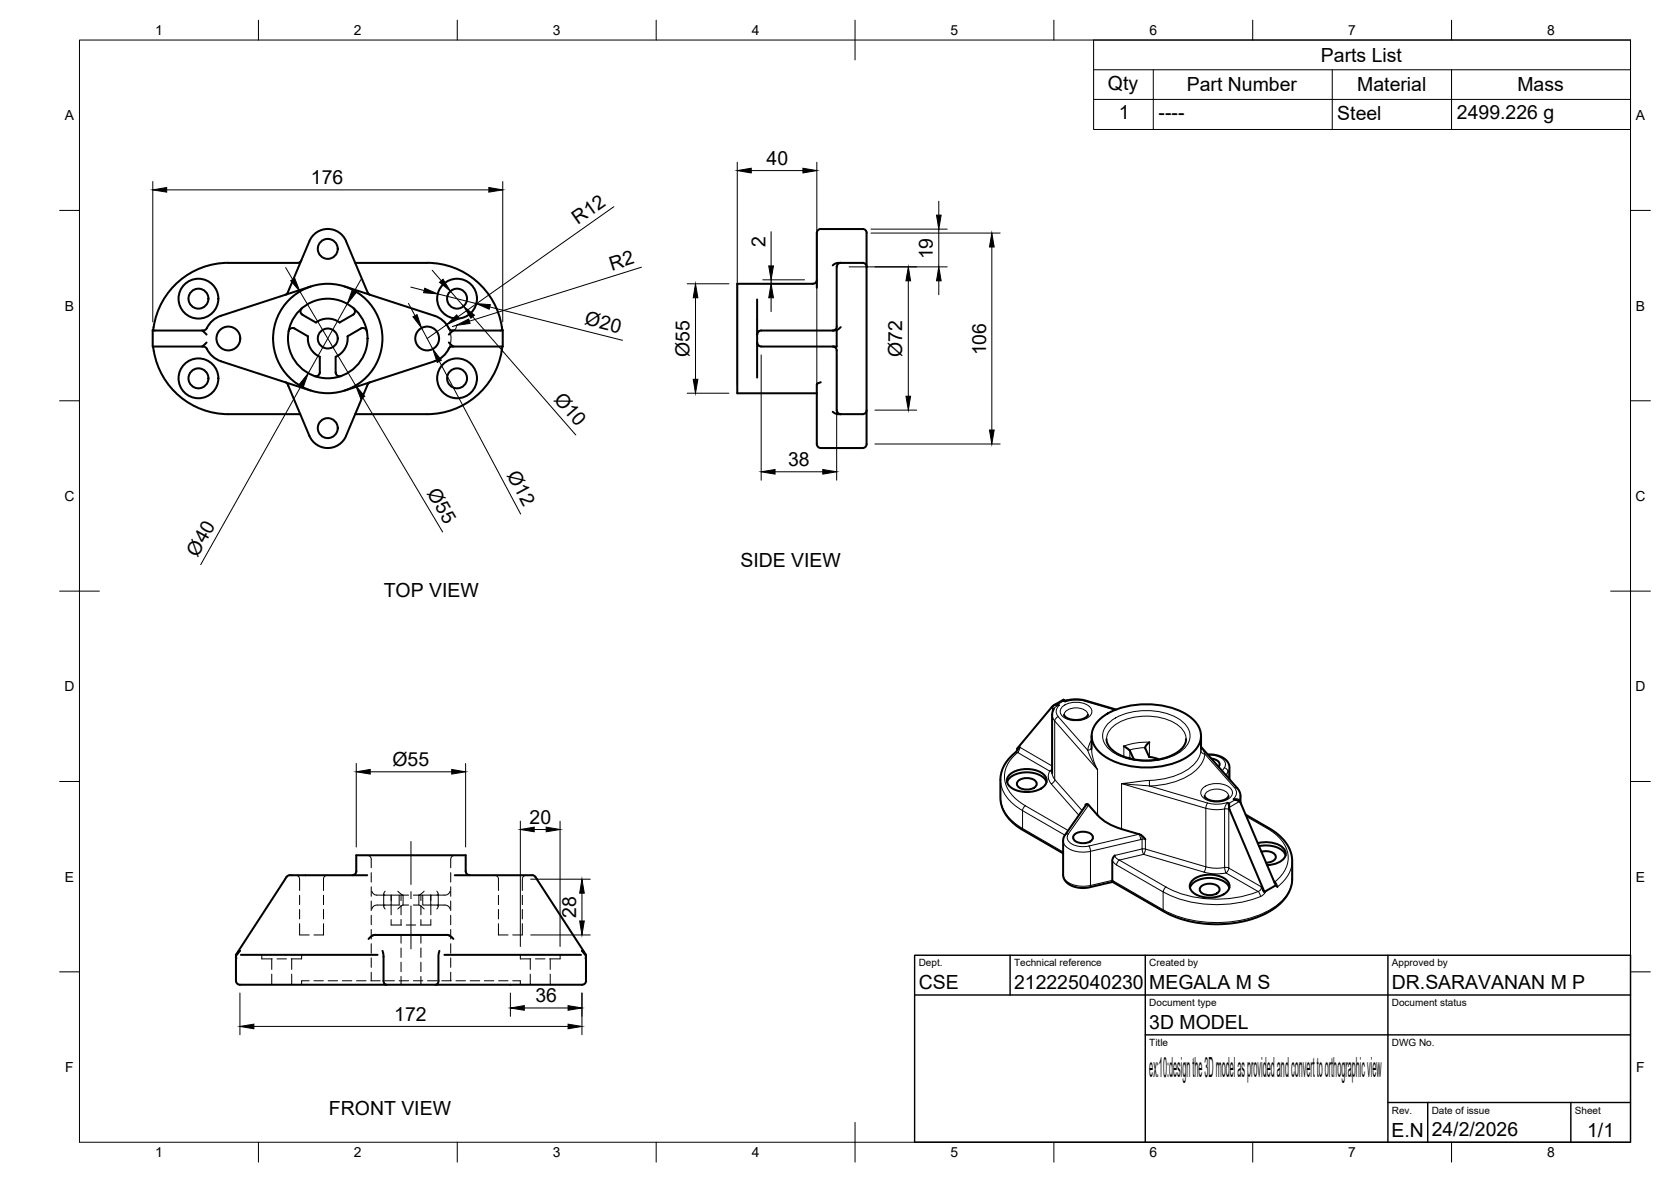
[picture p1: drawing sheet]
<svg xmlns="http://www.w3.org/2000/svg" width="420mm" height="297mm" viewBox="0 0 420 297" stroke-linecap="round" stroke-linejoin="round" font-family="sans-serif">
<!-- layer: Visible -->
<g fill="none" stroke="#000" stroke-width=".51">
<path d="M206.4 57.6h10.5M206.4 57.5a1.4 1.4 0 0 0-1 1.7v13.1M216.9 57.5a1.01 1.01 0 0 1 1 1M217.9 58.6v53M75.8 65.5l-.4 .4-.6 .2h-17.4a19 19 0 0 0-18.8 16.1M75.9 77.5l-.4 .7 .3 .7M77.8 60.6l-5.4 12.9-.6 .6M77.8 60.6a5 5 0 0 1 4.6-3.1 5 5 0 0 1 4.6 3.1l5.5 12.9 .6 .6M78.1 72l-22.5 7.4a6.3 6.3 0 0 0-3.8 3.3l-.7 .4-12.7-.1M88.9 77.5l.4 .7-.3 .7M89 78.9l-3.6 2.2a4.9 4.9 0 0 0-6-.1l-3.6-2.1M89.3 66.1l18.1-.1a19.5 19.5 0 0 1 18.9 17l-12.6 .1-.5-.2a7.5 7.5 0 0 0-3.9-3.5l-22.6-7.4"/>
<path d="M190.4 75.3v19.6M204.4 71.3h-19v27.5h20M205.4 70.3a1.01 1.01 0 0 1-1 1M211.4 66a1.42 1.42 0 0 0-1 1.7v14.4M216.9 66.1h-6.3l-1.2 .6M216.9 66a1.01 1.01 0 0 1 1 1.1M38.4 83v4.1h12.7l.5 .1a7.5 7.5 0 0 0 4 3.6l22.5 7.4M38.5 87.1l.1 .5a19.1 19.1 0 0 0 18.8 16.5h18.1M38.6 82.2l-.2 .8M50.8 83.1l1.1 1M51.1 86.9l-.3 .2M51.9 86.1l-.8 .8"/>
<path d="M71.8 96l.6 .6 5.4 12.9M73.8 82.5l-.8 .1-.4 .7M73.8 82.4l3.6 2.1M77.4 84.5a5 5 0 0 0 3 5.2v4.1l-.5 .7h-.8M84.4 93.8l.5 .7h.8M87.4 84.5a5 5 0 0 1-3 5.2l.1 4.1M91 82.5l.8 .1 .4 .7M91 82.4l-3.6 2.1M93.1 96l-.6 .6-5.5 12.9a5 5 0 0 1-4.6 3.1 5 5 0 0 1-4.6-3.1M112.9 86.1l.8 .8M113.7 86.9l.4 .2M114.1 83.1l-1.2 1"/>
<path d="M126.3 87.1l-.1 .5a19 19 0 0 1-18.8 16.5h-18.1M126.4 83v4.1h-12.7l-.5 .1a7.5 7.5 0 0 1-3.9 3.6l-22.6 7.4M206.4 96.1l-1 .5v14a1.9 1.9 0 0 0 .6 1.9l10.9 .1M209.4 87.1l.7 .3 .3 .5v13.7a2.41 2.41 0 0 0 .6 2.4l.4 .1M210.4 83v4.1h-19l-.7-.4-.3-.6M210.4 82.1a1.01 1.01 0 0 1-1 1M211.4 82.2l-1 .8-.7 .1h-18.3l-.7 .3-.3 .7M209.4 103.5l.9 .5 1.1 .1M211.4 104.1h5.5M217.9 103.1a1.01 1.01 0 0 1-1 1M217.9 111.6a1.01 1.01 0 0 1-1 1M265 177.2l2.4-1.4 .7 .3 2.7-.4 1.9 .3 7.9 2.3"/>
<path d="M265 178.1l-.5 1.4v14.8M266 177l-1 .2-.6 .5-8.7 10.5 .2 .1 .5-.5M267.4 175.8v.4M267.5 179.6l.3 .5 .7 .4 1.9 .4 2-.3 .8-.4 .4-.6M253.2 196.6a4.9 4.9 0 0 1 5-2.5 4.9 4.9 0 0 1 4.9 2.5M254 194.6a7.1 7.1 0 0 1 8.8 .5 2.1 2.1 0 0 1-1.1 3.1 7.5 7.5 0 0 1-7.7-.5 1.94 1.94 0 0 1 0-3.1zM255.9 188.3l-2.9 3.2-.8 1.4-.4 1.3-.3 1.4v5.2l.2 1.1 .5 1.6 1.5 2.3 1.9 1.7 11.7 6.9M256 196.3a3.4 3.4 0 0 1 4.6 .3 1.57 1.57 0 0 1-1.8 1.8 3 3 0 0 1-3-1.1v-.7zM274.5 184.9v3.3M276.4 180.9a18.7 18.7 0 0 1 14.8-3.7 14.6 14.6 0 0 1 9.6 4.5 5.2 5.2 0 0 1-.7 7.3 18.7 18.7 0 0 1-14.9 3.7 14.6 14.6 0 0 1-9.5-4.6 5.2 5.2 0 0 1 .7-7.2zM278.2 185.7l.1 .8 .6 1.1 .7 .8 1.3 1 3.3 1.3 3.5 .4 4-.3 3.4-1.2 1.2-.7 1.2-1.2 .5-.9 .2-1.1M282.6 187.5l1.5 1.1 1 2.2"/>
<path d="M283.6 190.5l.4 .1M288.9 190.1l.1 .1M289 190.2l2.3 .6M289 186.5l-.7 .7-.4 .6 1.1 2.5M302 187.7l9.1 10.4a2.98 2.98 0 0 1 .8 1.9v1.7M302 184.9v3.3M303.7 189.6h1.4l1.4 .3 1.2 .6 .8 .7 .6 1.4v3.2M304.6 190.6a1.74 1.74 0 0 1 2 1.8l-.2 .3M72.9 219.9h19.4M72.9 219.9l-.9 .5-12.7 19.6h.3l.8-1M88.6 219.9a.97 .97 0 0 0 1-1v-4h27.5v4a1.01 1.01 0 0 0 1 1M114.3 219.9h19.5"/>
<path d="M133.8 219.9l.5 .2 .3 .3 12.7 19.6h-.2l-.8-1M270.1 209.7a3.4 3.4 0 0 1 4.6 .4 1.57 1.57 0 0 1-1.7 1.8 3 3 0 0 1-3.1-1.1v-.7zM272.9 202.2l.5-.1 .3 .2M273.1 202.3l-5.5 7.8-.2 .6v9.9l.5 .8 1 .9 1.4 .6 1.4 .2 2.2-.1 5.9-1.4M273.7 202.3a18.7 18.7 0 0 0 3.9 4l2 1.1 2.4 .9M280.3 215l-.6 1.1v5.1M282 208.4l4.6 1.3 1.4 1.2M302.9 200l.7 .8 1.9 .5 2.1-.2 1.1-.6 .2-.5M309.1 201.9l.1 1.7 8.7 20.5-.7-1.2M310.5 201l.9 .2 .6 .7M311.3 201.2l.2 .1M312 201.9l8.8 20.6-2.9 1.6"/>
<path d="M313.2 204.7l7.1 4.2 1.6 1.3 1.5 1.7 1.1 2 .4 1.9-.1 6.3a11.6 11.6 0 0 1-7.3 7.8l-4.1 1.5-4.7 .7-5.4 .1-4.3-.7-2.5-.7-2.8-1.2-14-8M316.3 211.9a7.1 7.1 0 0 1 6.4 1.3 2.14 2.14 0 0 1-1.1 3.5l-1.4 .5-1.6 .2M316.6 212.6a6.4 6.4 0 0 1 6.5 1.9l.1 .4M317.2 214a3.1 3.1 0 0 1 3.6 1.2 1.71 1.71 0 0 1-1.9 1.5l-.6 .1M59.3 240v6.5a1.59 1.59 0 0 0 2.1 1h35.7M60.6 240h34.3M94.4 235h17.9M94.4 234.9a2.41 2.41 0 0 0-1.7 1.1M96.2 239l.2 1.2v6.3a.89 .89 0 0 0 .7 1M110.5 239l-.3 1.2v6.3a.85 .85 0 0 1-.6 1M111.7 240h34.4M112.3 234.9a2.43 2.43 0 0 1 1.7 1.1"/>
<path d="M147.3 240l.1 6.5a1.4 1.4 0 0 1-1.7 1h-36.1M279.7 221.2l.1 .4M299.2 223.1a4.9 4.9 0 0 1 5-2.5 4.9 4.9 0 0 1 4.9 2.5M300 221.1a7.1 7.1 0 0 1 8.8 .5 2.1 2.1 0 0 1-1.1 3.1 7.5 7.5 0 0 1-7.7-.4 1.94 1.94 0 0 1 0-3.2zM302 222.8a3.4 3.4 0 0 1 4.6 .3 1.57 1.57 0 0 1-1.8 1.8 3 3 0 0 1-3.1-1v-.8zM320.8 222.5l.4 .4M97.1 247.5h12.5"/>
<circle cx="49.9" cy="75.1" r="5"/>
<circle cx="49.9" cy="75.1" r="2.51"/>
<circle cx="82.4" cy="62.5" r="2.51"/>
<circle cx="114.9" cy="75.1" r="5"/>
<circle cx="114.9" cy="75.1" r="2.51"/>
<circle cx="49.9" cy="95.1" r="5"/>
<circle cx="49.9" cy="95.1" r="2.51"/>
<circle cx="57.4" cy="85.1" r="3"/>
<circle cx="82.4" cy="85.1" r="10"/>
<circle cx="82.4" cy="85.1" r="2.51"/>
<circle cx="82.4" cy="85.1" r="13.7"/>
<circle cx="107.4" cy="85.1" r="3"/>
<circle cx="114.9" cy="95.1" r="5"/>
<circle cx="114.9" cy="95.1" r="2.51"/>
<circle cx="82.4" cy="107.6" r="2.51"/>
</g>
<!-- layer: Visible Narrow -->
<g fill="none" stroke="#000" stroke-width=".25">
<path d="M264.4 177.7l.6 .5M264.6 179.6l.1 .8 .5 .8M265 178.1l.5-.5 .9-.4h-.9l-.7 .4-.1 1.2M267.2 177.6a5.5 5.5 0 0 1 7.1 .4 1.95 1.95 0 0 1-1.5 2.7 5.5 5.5 0 0 1-6-1.2 1.52 1.52 0 0 1 .4-1.9zM267.5 175.9l.1 .1a.25 .25 0 0 0 .2 .4 .25 .25 0 0 0 .3-.3l.2-.1M267.6 179.6a2.98 2.98 0 0 1 3.6-1.7 2.29 2.29 0 0 1 2.4 1.7M272.8 176.2l7.5 2.2M273.1 176.1l-.3 .1-1.4-.3h-1.5l-2.1 .5-.4-.2-1.4 .8 .4 .2a1.91 1.91 0 0 0-.3 2.9M251.6 196a9.5 9.5 0 0 0 5.5 7.7M255.3 189.1h.6a7.1 7.1 0 0 0-2.6 8.9 10.8 10.8 0 0 0 4.5 4.5M264 193.8a2.56 2.56 0 0 0 .3 3.2 1.02 1.02 0 0 0 .9-.8 1.02 1.02 0 0 0-.5-1.1l-.1-.8M264.3 197l7 7.9"/>
<path d="M264.5 192.5l-8.1-4.7-.5 1.3 8 4.7M264.6 193.7l-.6 .1M264.6 193.1l-.6 .7M265.2 181.2l10.8 12.2v11.5M265.2 181.2v14.7l6.9 7.8M266.1 180.1l7.4 8.4M266.1 180.1a1.25 1.25 0 0 0-.9 1.1M274.5 188.2l.5 2.9 1 2.3-1.5-2.5-1-2.4M274.5 187.9a.94 .94 0 0 1-1 .6M274.5 185.9l-.7 1.3-.3 1.3M278.2 185.7a5.4 5.4 0 0 1 3.9-4.5 15.4 15.4 0 0 1 14.1 1 4.7 4.7 0 0 1 2 3.5M278.7 181.8a15.2 15.2 0 0 1 12.7-3 9.9 9.9 0 0 1 7.5 4.5 4.3 4.3 0 0 1-1.9 5.5 16.5 16.5 0 0 1-17.5 0 4.3 4.3 0 0 1-.8-7z"/>
<path d="M282.6 190.1v-2.6a15.9 15.9 0 0 1 6.4-1v3.7M284.1 188.7v1.9M287.9 187.9l-2.3 .2-1.6 .4M289 196.1l.1 1.4M289 196.1l-7 .8 7.1 .6M289.1 197.5l15.2 4.5 2.3 .1 2.1-.5 .4 .3 1.4-.9-.4-.2a1.91 1.91 0 0 0 .3-2.9l.7 .2M302 188.6a8.2 8.2 0 0 1-5.8 6.1 20.6 20.6 0 0 1-7.2 1.4M302 188.6a.96 .96 0 0 0 1 .9M302 187.7l1 1.8M302 188.2v.4M302.5 198a5.5 5.5 0 0 1 7.2 .5 1.95 1.95 0 0 1-1.6 2.7 5.5 5.5 0 0 1-6-1.2 1.52 1.52 0 0 1 .4-2zM303 189.5a8.8 8.8 0 0 1-6.2 6.4 22.1 22.1 0 0 1-7.7 1.6"/>
<path d="M303 189.5l7.4 8.4M303.8 189.8a4.1 4.1 0 0 1 4.3 2l-.2 1.1M307.8 192.9l-.5 .8M307.9 192.9a1.19 1.19 0 0 1 .9 1.1M308.8 194l-.6 .8M308.8 194v1.4M309.2 192.9l-.4 1.1M251.6 200.4a9.5 9.5 0 0 0 5.5 7.8M257.1 203.7l.2-.7 .5-.5 10.8 6.2M257.1 208.2l.2 .5M257.1 203.7l10.7 6.2M257.1 208.2l10.2 5.9"/>
<path d="M257.1 203.7v4.5M267.3 219.8a3.6 3.6 0 0 0 3.5 2.8l2 .1 1.4-.2-.1 .5M267.3 211.3a3.6 3.6 0 0 0 3.5 2.7l2 .1 1.4-.2M268.6 209.6l-.8 .2M268.6 209.6a1.84 1.84 0 0 0 1.4 2.7l1.9 .5 1.9-.2M273 202.4l-.1-.2v.4l.8-.3-5.1 7.3M273.4 202.1l-.3 .2M273.8 212.6l.4 1.3M274.2 213.9v8.6l5.5-1.3 12.8 7.4M279.7 216.3l1 1.1M280.7 217.4l11.8 6.7M282 208.4v-11.5l21.2 6.2v14.7l-15.2-4.4v-2.5"/>
<path d="M286.8 211l-12.6 2.9M286.8 211l-.4-1.4-12.6 3M287 209.9l.2 1M287.2 210.9v2.4l-6.9 1.7 .2 .5 1 .6-.5 .6-.2 .7M287.2 210.9l-.4 .1M287.2 210.9h.8M287.2 213.3l.8 .1-.4 1.3zM302.9 200a2.98 2.98 0 0 1 3.7-1.7 2.29 2.29 0 0 1 2.3 1.7M303.6 201.8l-.4 1.3a12 12 0 0 0 5.3 .2l.5 .1M307.9 218l1.1 .1M307.9 218l-2 .2-2.7-.4-.5 1.4M307.9 218l.4 1.4"/>
<path d="M308.3 219.4a11.7 11.7 0 0 1-5.6-.2l-15.2-4.5-6 1.4 11.7 6.8M309 203.4l-.3-1.8-.6 .9-.2 .8v14.7M309 218.2l8.2 4.7-.2 .7-.7 .4-8-4.6M309 203.4v14.8M309 203.4l.2 .2M309 218.1l-.2 .7-.5 .6M311.3 201.2l-1.2-.4h1.2l.3 .5M311.6 201.2l-.1 .1M311.7 201.4l-2.6 1.5M311.9 200l-.3 1.2M313.4 205.2l5.2 3M318.6 208.2a8.9 8.9 0 0 1 5.3 7.5 8 8 0 0 1-3.3 5.9"/>
<path d="M319.2 208.1l-.5 .1M324.9 216.4a8.3 8.3 0 0 1-3.7 6.5M292.5 224.1v4.5M292.5 228.6l.2 .5M292.5 224.1a30.1 30.1 0 0 0 24.4 1.2M293.2 222.9a28.4 28.4 0 0 0 23.1 1.1M293.2 222.9l-.5 .5-.2 .7M316.3 224l.5 .6 .1 .7M318.3 223.9l-.5 .8-.9 .6M320.3 221.4l.3 .2M320.6 221.6l.4 .5 .2 .8M320.6 221.6l-.2 .1"/>
<path d="M324.9 220.9a9.1 9.1 0 0 1-4.7 7.2 29.4 29.4 0 0 1-27.7 .5"/>
</g>
<!-- layer: Hidden -->
<g fill="none" stroke="#000" stroke-width=".25">
<path d="M74.3 219.9a1 1 0 0 1 1 1v2.9M82.3 219.9a.97 .97 0 0 0-1 1v2.9M92.3 214.9a1 1 0 0 1 1 1v2.2M93.3 219.3v2.4M113.3 219.3v2.4M114.3 214.9a1 1 0 0 0-1 1v2.2M124.3 219.9a.97 .97 0 0 1 1 1v2.9M132.3 219.9a1 1 0 0 0-1 1v2.9M59.5 240v1M65.8 240v1h2.7M75.3 232.1v2.9h2.4M75.3 225v2.4"/>
<path d="M75.3 228.5v2.4M75.8 240v1h-2.6M81.3 232.1v2.9h-2.4M81.3 225v2.4M81.3 228.5v2.4M93.3 222.8v2.4M93.3 226.4v2.4M93.3 230v2.4M93.3 233.6v2.4M93.3 237.2v2.4M93.5 224l.5 .7 .6 .2h6.7M96.5 224.7v3"/>
<path d="M96.8 227.4l-.3 .3 .3 .7M96.8 224l-.3 .7 .3 .2M98.3 231.1v1.4h2.6M98.3 224.9v1.4M98.3 227.5v2.4M98.4 224.9v2.5l-4 .1-.6 .4-.3 .5M100 224l1.3 .9M100.4 224.9v2.5h-2M100.8 224.9v1.4M100.8 227.5v2.4M100.8 231.1v1.4M100.8 235v2"/>
<path d="M100.8 238.2v2.4M101.3 224.9h1.4M101.3 227.4l-1.3 1M101.3 227.4h1.4M101.3 224.9v2.5M102.2 232.5h2.3M103.9 224.9h1.5M103.9 227.4h1.5l1.3 1M105.3 224.9v2.5M105.4 224.9h2.9M105.8 224.9v1.4M105.8 227.5v2.4"/>
<path d="M105.8 231.1v1.4M105.8 235v2M105.8 238.2v2.4M106.3 224.9v2.5h2M106.7 224l-1.3 .9M108.3 224.9v2.5l3.9 .1 .7 .4 .3 .5M108.3 231.1v1.4h-2.6M108.3 224.9v1.4M108.3 227.5v2.4M109.8 224l.4 .7-.3 .2M109.9 227.4l.3 .3-.4 .7M110.2 224.7v3"/>
<path d="M113.2 224l-.5 .7-.5 .2h-3.9M113.3 222.8v2.4M113.3 226.4v2.4M113.3 230v2.4M113.3 233.6v2.4M113.3 237.2v2.4M125.3 232.1v2.9h2.4M125.3 225v2.4M125.3 228.5v2.4M130.8 240v1h2.7M131.3 232.1v2.9h-2.4M131.3 225v2.4"/>
<path d="M131.3 228.5v2.4M140.8 240v1h-2.6M147.2 240l-.1 1M68.3 241v2.6M68.3 244.8v2.7M69.6 241h2.4M73.3 241v2.6M73.3 244.8v2.7M77.7 246.5h-1.9v1M78.9 246.5h2.4M82.5 246.5h2.4M86.1 246.5h2.4"/>
<path d="M89.6 246.5h2.4M93.2 246.5h2.4M93.3 240.7v2.4M93.3 244.3v2.2M96.8 246.5h2.4M100.4 246.5h2.3M100.8 241.8v2.4M100.8 245.4v2.1M103.9 246.5h2.4M105.8 241.8v2.4M105.8 245.4v2.1M107.5 246.5h2.4"/>
<path d="M111.1 246.5h2.4M113.3 240.7v2.4M113.3 244.3v2.2M114.6 246.5h2.4M118.2 246.5h2.4M121.8 246.5h2.4M125.4 246.5h2.3M128.9 246.5h1.9v1M133.3 241v2.6M133.3 244.8v2.7M134.6 241h2.4M138.3 241v2.6"/>
<path d="M138.3 244.8v2.7"/>
</g>
<!-- layer: BORDER -->
<g fill="none" stroke="#000" stroke-width=".25">
<path d="M20 10.1h390v276.9h-390zM65 5.1v5M115 5.1v5M165 5.1v5M215 5.1v10M265 5.1v5M315 5.1v5M365 5.1v5M15 52.9h5M410 52.9h5M15 100.7h5M410 100.7h5"/>
<path d="M15 148.6h10M405 148.6h10M15 196.4h5M410 196.4h5M15 244.2h5M410 244.2h5M65 287v5M115 287v5M165 287v5M215 282.1v9.9M265 287v5M315 287v5"/>
<path d="M365 287v5"/>
</g>
<!-- layer: TITLEBLOCK -->
<path d="M230 240.1h180v46.9h-180zM230 250h180M254 240.1v9.9M288 240.1v46.9M349 240.1v46.9M288 260.1h122M349 277.1h61M359 277.1v9.9M395 277.1v9.9" fill="none" stroke="#000" stroke-width=".36"/>
<!-- layer: FD_Dimensions -->
<g fill="none" stroke="#000" stroke-width=".25">
<path d="M38.4 45.6v35.3M41.9 47.7h81M126.4 45.6v35.3M154.4 51.9l-39.2 27.7M185.4 40.8v55.9M188.9 42.9h13M193.9 58.2v8.6M205.4 40.8v55.9M219 57.6h19.2M219 58.6h32.5M236.1 50.6v3.5M236.1 57.6v9.5"/>
<path d="M71.8 67.2l1.8 3M75.4 73.2l14 23.7M87.3 76.4l-9.8 17.4M90.7 70.3l-1.7 3M102.7 76.2l1.7 3.1M103.3 72.1l3.4 .9M108.7 67.9l2.3 2.7M110 73.9l9.8 2.4M113.3 73.2l3.2 3.7M118.9 79.6l25.9 29.7M123.1 77.1l33.4 8.4M161.3 67.1l-43.3 13.6"/>
<path d="M172.8 71.3h10.5M174.9 74.8v20.5M191.8 71.3h10.5M191.8 70.3h10.5M193.9 70.3v1M193.9 74.8v3.5M213.5 67.1h24.7M228.4 70.6v29M236.1 70.6v3.5M249.4 62.1v46M75.8 96.8l-25.3 45.1M91.2 99.9l20.1 33.8"/>
<path d="M106 82.4l2.8 5.3M110.5 90.8l20.4 38.4M110.8 80.1a6 6 0 0 1 2.1 7.3M112.3 81.6l-4.9 3.5M114.7 81.8l-1 .3M114.7 81.8a1.01 1.01 0 0 1-1 1.3M172.8 98.8h10.5M191.4 89.2v31.5M210.4 89.2v31.5M194.9 118.6h12M220 111.6h31.5M220 103.1h10.5"/>
<path d="M89.6 191.9v21M93.1 194h20.5M117.1 191.9v21M130.8 206.4v31.5M134.3 208.5h3M140.8 206.4v31.5M133.4 220.9h15M133.4 235h15M146.3 224.5v6.9M60.3 249.5v10.5M63.8 257.9h79M128.3 249.5v5.9"/>
<path d="M131.8 253.3h11M146.3 249.5v10.5"/>
</g>
<g fill="#000" stroke="#000" stroke-width=".25">
<path d="M38.4 47.7l3.5-.6v1.2zM122.9 47.1l3.5 .6-3.5 .6zM185.4 42.9l3.5-.6v1.2zM201.9 42.3l3.5 .6-3.5 .6zM235.5 54.1h1.1l-.5 3.5zM73.1 70.5l1-.6 1.3 3.3zM88.5 73l1 .6-2.2 2.8zM103.8 79.6l1.1-.5 1.1 3.3zM106.8 72.4l3.2 1.5-3.5-.3zM110.5 70.9l.9-.7 1.9 3zM112.3 81.6l2.5-2.5 .7 1zM116.5 76.9l2.8 2.3-.9 .8z"/>
<path d="M119.8 76.3l3.5 .3-.3 1.1zM174.9 71.3l.6 3.5h-1.2zM193.9 71.3l.6 3.5h-1.2zM193.3 66.8h1.2l-.6 3.5zM228.4 67.1l.6 3.5h-1.2zM236.1 67.1l.5 3.5h-1.1zM249.4 58.6l.6 3.5h-1.2zM77.5 93.8l-1.2 3.3-1-.6zM89.4 96.9l2.3 2.7-1 .6zM108.8 87.7l2.2 2.8-1.1 .6zM114.7 81.8l3.2-1.6 .3 1.1zM174.3 95.3h1.2l-.6 3.5z"/>
<path d="M227.8 99.6h1.2l-.6 3.5zM191.4 118.6l3.5-.6v1.2zM206.9 118l3.5 .6-3.5 .6zM248.8 108.1h1.2l-.6 3.5zM89.6 194l3.5-.6v1.1zM113.6 193.4l3.5 .6-3.5 .5zM130.8 208.5l3.5-.6v1.1zM137.3 207.9l3.5 .6-3.5 .5zM146.3 220.9l.6 3.6h-1.1zM145.8 231.4h1.1l-.6 3.6zM60.3 257.9l3.5-.5v1.1zM128.3 253.3l3.5-.6v1.2z"/>
<path d="M142.8 257.4l3.5 .5-3.5 .6zM142.8 252.7l3.5 .6-3.5 .6z"/>
</g>
<!-- layer: Smart Centers -->
<path d="M103.3 211.5v10.8M103.3 224.1v1.7M103.3 227.6v10.8" fill="none" stroke="#000" stroke-width=".25"/>
<!-- layer: Parts Lists -->
<path d="M275 10.1h135v22.4h-135zM275 17.5h135M290 17.5v15M335 17.5v15M365 17.5v15M275 25h135" fill="none" stroke="#000" stroke-width=".25"/>
<text font-size="7" x="289" y="270.6">ex:10:design the 3D model as provided and convert to orthographic view</text>
<g font-size="4.9">
<text x="332.1" y="15.5">Parts List</text>
<text x="278.6" y="22.5">Qty</text>
<text x="298.4" y="23">Part Number</text>
<text x="341.3" y="23">Material</text>
<text x="381.6" y="23">Mass</text>
<text x="281.3" y="29.9">1</text>
<text x="291.3" y="30">----</text>
<text x="336.3" y="30">Steel</text>
<text x="366.3" y="30">2499.226 g</text>
<text x="192.7" y="41.4">40</text>
<text x="78.2" y="46.3">176</text>
<text x="145.3" y="56.6" transform="rotate(-35 145.3 56.6)">R12</text>
<text x="192.5" y="62.1" transform="rotate(-90 192.5 62.1)">2</text>
<text x="234.6" y="65.2" transform="rotate(-90 234.6 65.2)">19</text>
<text x="153.8" y="68" transform="rotate(-18 153.8 68)">R2</text>
<text x="146.8" y="81.5" transform="rotate(14 146.8 81.5)">Ø20</text>
<text x="173.4" y="89.7" transform="rotate(-90 173.4 89.7)">Ø55</text>
<text x="226.8" y="89.7" transform="rotate(-90 226.8 89.7)">Ø72</text>
<text x="247.9" y="89.3" transform="rotate(-90 247.9 89.3)">106</text>
<text x="139.1" y="100.4" transform="rotate(49 139.1 100.4)">Ø10</text>
<text x="127.4" y="119.3" transform="rotate(62 127.4 119.3)">Ø12</text>
<text x="198.2" y="117.1">38</text>
<text x="107.3" y="123.9" transform="rotate(59 107.3 123.9)">Ø55</text>
<text x="49.7" y="140.1" transform="rotate(-61 49.7 140.1)">Ø40</text>
<text x="186.2" y="142.5">SIDE VIEW</text>
<text x="96.5" y="150">TOP VIEW</text>
<text x="98.7" y="192.4">Ø55</text>
<text x="133.2" y="207">20</text>
<text x="144.9" y="230.6" transform="rotate(-90 144.9 230.6)">28</text>
<text x="134.6" y="251.8">36</text>
<text x="231" y="248.5">CSE</text>
<text x="255" y="248.5">212225040230</text>
<text x="289" y="248.5">MEGALA M S</text>
<text x="350" y="248.5">DR.SARAVANAN M P</text>
<text x="99.1" y="256.5">172</text>
<text x="289" y="258.6">3D MODEL</text>
<text x="82.7" y="280.1">FRONT VIEW</text>
<text x="349.9" y="285.7">E.N</text>
<text x="360" y="285.5">24/2/2026</text>
<text x="399.1" y="285.7">1/1</text>
</g>
<g font-size="3.5">
<text x="39" y="8.8">1</text>
<text x="89" y="8.8">2</text>
<text x="139" y="8.8">3</text>
<text x="189" y="8.8">4</text>
<text x="239" y="8.8">5</text>
<text x="289" y="8.8">6</text>
<text x="339" y="8.8">7</text>
<text x="389" y="8.8">8</text>
<text x="16.3" y="30.2">A</text>
<text x="411.3" y="30.2">A</text>
<text x="16.3" y="78">B</text>
<text x="411.3" y="78">B</text>
<text x="16.2" y="125.9">C</text>
<text x="411.2" y="125.9">C</text>
<text x="16.2" y="173.7">D</text>
<text x="411.2" y="173.7">D</text>
<text x="16.3" y="221.6">E</text>
<text x="411.3" y="221.6">E</text>
<text x="16.4" y="269.4">F</text>
<text x="411.4" y="269.4">F</text>
<text x="39" y="290.8">1</text>
<text x="89" y="290.8">2</text>
<text x="139" y="290.8">3</text>
<text x="189" y="290.8">4</text>
<text x="239" y="290.8">5</text>
<text x="289" y="290.8">6</text>
<text x="339" y="290.8">7</text>
<text x="389" y="290.8">8</text>
</g>
<g font-size="2.5">
<text x="231" y="242.9">Dept.</text>
<text x="255" y="242.9">Technical reference</text>
<text x="289" y="242.9">Created by</text>
<text x="350" y="242.9">Approved by</text>
<text x="289" y="252.8">Document type</text>
<text x="350" y="252.8">Document status</text>
<text x="289" y="262.9">Title</text>
<text x="350" y="262.9">DWG No.</text>
<text x="350" y="279.9">Rev.</text>
<text x="360" y="279.9">Date of issue</text>
<text x="396" y="279.9">Sheet</text>
</g>
</svg>
